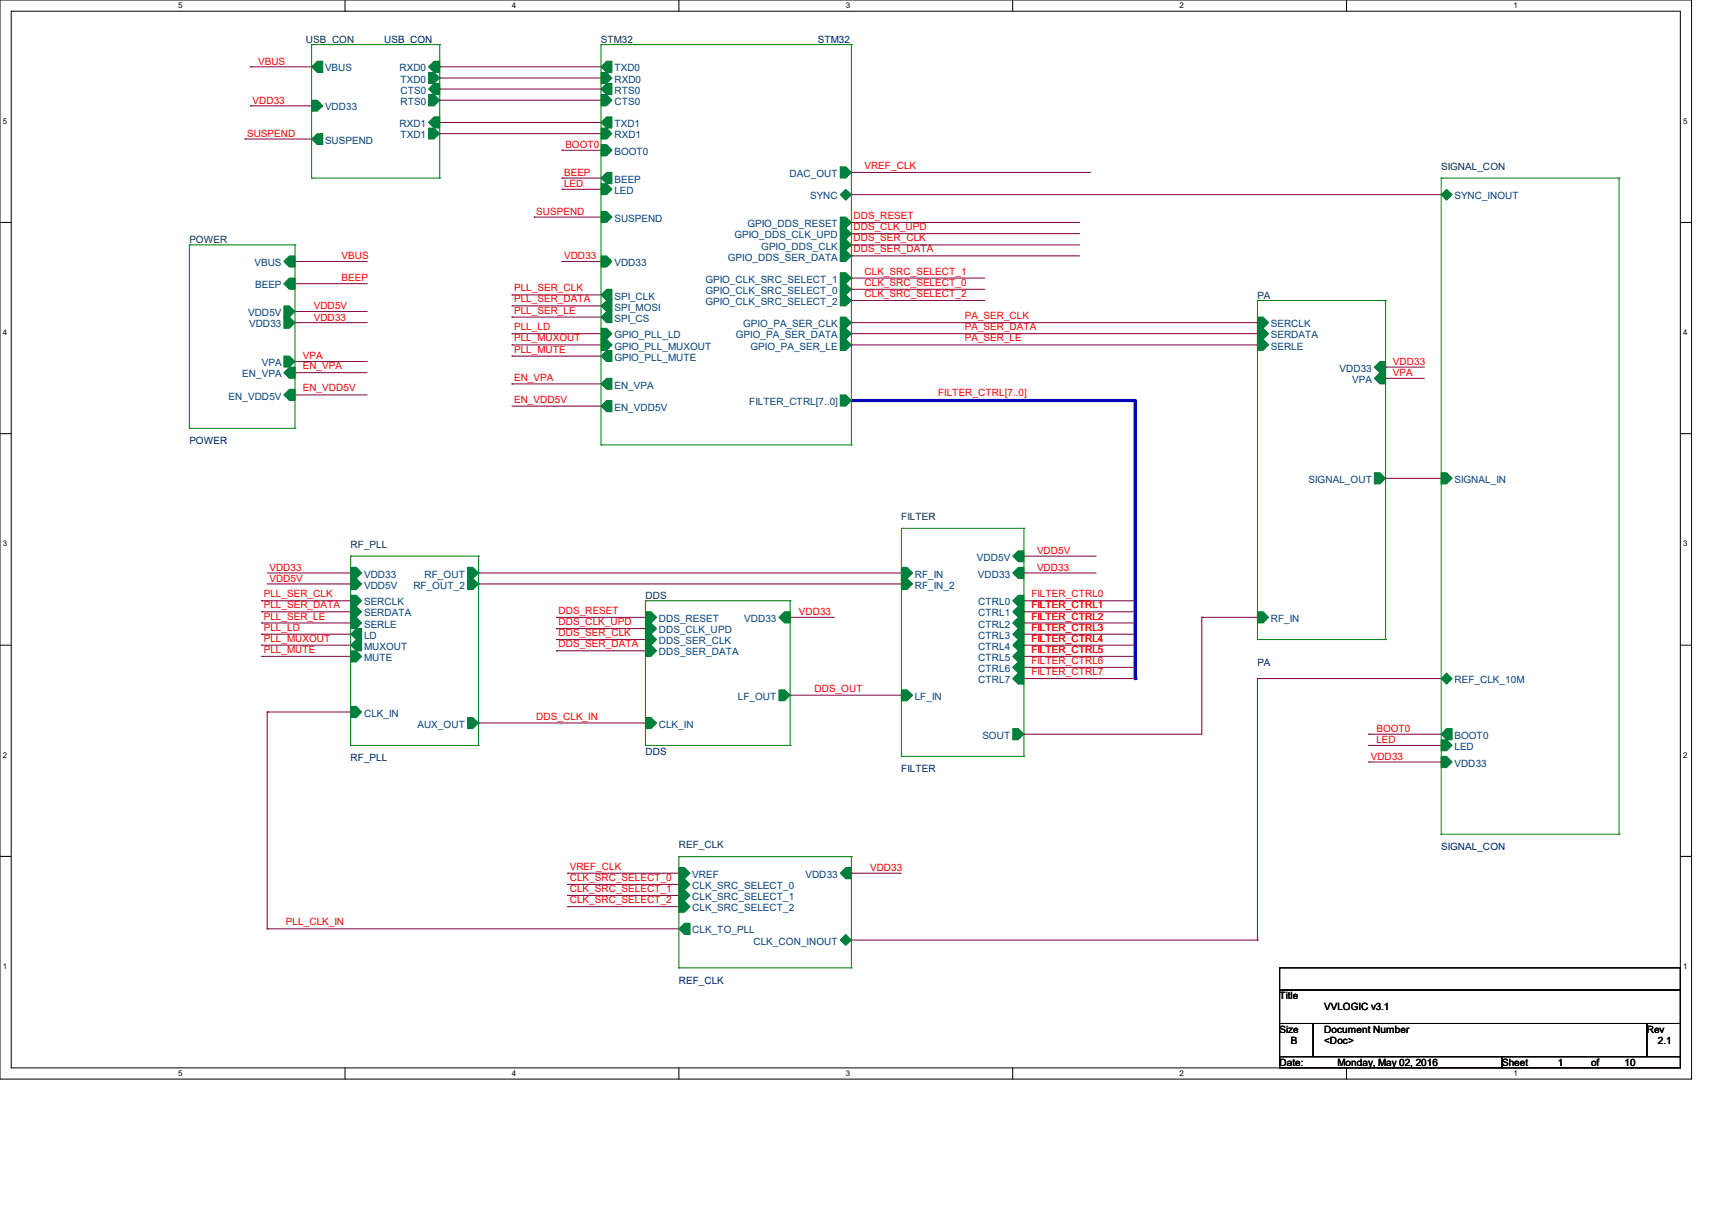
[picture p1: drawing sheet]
<svg xmlns="http://www.w3.org/2000/svg" width="297mm" height="210mm" viewBox="0 0 297 210" stroke-linecap="round" stroke-linejoin="round" font-family="sans-serif">
<path d="M0 0h293.5v187.3h-293.5zM1.9 1.9h289.6v183.4h-289.6z" fill="none" stroke="#000" stroke-width=".17"/>
<g fill="#fff">
<path d="M30.9 .2h.8v1.5h-.8z"/>
<path d="M30.9 185.5h.8v1.6h-.8z"/>
</g>
<path d="M59.9 0v1.9M59.9 185.3v2" fill="none" stroke="#000" stroke-width=".17"/>
<g fill="#fff">
<path d="M88.8 .2h.8v1.5h-.8z"/>
<path d="M88.8 185.5h.8v1.6h-.8z"/>
</g>
<path d="M117.8 0v1.9M117.8 185.3v2" fill="none" stroke="#000" stroke-width=".17"/>
<g fill="#fff">
<path d="M146.7 .2h.8v1.5h-.8z"/>
<path d="M146.7 185.5h.8v1.6h-.8z"/>
</g>
<path d="M175.7 0v1.9M175.7 185.3v2" fill="none" stroke="#000" stroke-width=".17"/>
<g fill="#fff">
<path d="M204.6 .2h.8v1.5h-.8z"/>
<path d="M204.6 185.5h.8v1.6h-.8z"/>
</g>
<path d="M233.6 0v1.9M233.6 185.3v2" fill="none" stroke="#000" stroke-width=".17"/>
<g fill="#fff">
<path d="M262.6 .2h.7v1.5h-.7z"/>
<path d="M262.6 185.5h.7v1.6h-.7z"/>
<path d="M.5 20.3h.8v1.5h-.8z"/>
<path d="M292 20.3h.8v1.5h-.8z"/>
<path d="M.5 56.9h.8v1.6h-.8z"/>
<path d="M292 56.9h.8v1.6h-.8z"/>
</g>
<path d="M0 38.6h1.9M291.5 38.6h2" fill="none" stroke="#000" stroke-width=".17"/>
<g fill="#fff">
<path d="M.5 93.6h.8v1.5h-.8z"/>
<path d="M292 93.6h.8v1.5h-.8z"/>
</g>
<path d="M0 75.3h1.9M291.5 75.3h2" fill="none" stroke="#000" stroke-width=".17"/>
<g fill="#fff">
<path d="M.5 130.3h.8v1.5h-.8z"/>
<path d="M292 130.3h.8v1.5h-.8z"/>
</g>
<path d="M0 112h1.9M291.5 112h2" fill="none" stroke="#000" stroke-width=".17"/>
<g fill="#fff">
<path d="M.5 167h.8v1.5h-.8z"/>
<path d="M292 167h.8v1.5h-.8z"/>
</g>
<path d="M0 148.6h1.9M291.5 148.6h2" fill="none" stroke="#000" stroke-width=".17"/>
<g fill="none" stroke="#800040" stroke-width=".17">
<path d="M97.5 30.9h.1M97.5 30.9h6.8M147.7 33.8h.1M147.7 38.6h.1M147.7 33.8h102.3M147.7 38.6h39.6M51.2 56h.1M51.2 45.4h.1M51.2 49.2h.1M51.2 45.4h12.5M51.2 56h12.5M51.2 49.2h12.5"/>
<path d="M88.8 57.9h.1M88.8 59.9h.1M88.8 51.2h.1M88.8 53.1h.1M88.8 55h.1M88.8 57.9h15.5M88.8 59.9h15.5M88.8 51.2h15.5M88.8 53.1h15.5M88.8 55h15.5M97.5 45.4h.1M97.5 45.4h6.8"/>
<path d="M147.7 50.2h.1M147.7 48.3h.1M147.7 44.4h.1M147.7 42.5h.1M147.7 40.6h.1M147.7 57.9h.1M147.7 59.9h.1M147.7 56h.1M147.7 50.2h23.2M147.7 48.3h23.2M147.7 44.4h39.6M147.7 42.5h39.6"/>
<path d="M147.7 40.6h39.6M147.7 57.9h70.4M147.7 59.9h70.4M147.7 56h70.4M51.2 62.7h.1M51.2 64.7h.1M51.2 62.7h12.5M51.2 64.7h12.5M88.8 61.8h.1M88.8 66.6h.1M88.8 61.8h15.5M88.8 66.6h15.5"/>
<path d="M240.4 63.7h.1M240.4 65.7h.1M240.4 63.7h6.7M240.4 65.7h6.7M46.4 99.4h14.4M60.8 99.4h.1M83 99.4h.1M83 99.4h73.4M177.6 99.4h.1M177.6 99.4h12.6M240.4 83h.1M240.4 83h9.6"/>
<path d="M96.5 107.1h.1M96.5 109.1h.1M96.5 111h.1M96.5 112.9h.1M96.5 107.1h15.5M96.5 109.1h15.5M96.5 111h15.5M96.5 112.9h15.5M137.1 107.1h.1M137.1 107.1h7.7M177.6 104.3h.1M177.6 106.2h.1"/>
<path d="M177.6 108.1h.1M177.6 110.1h.1M177.6 112h.1M177.6 113.9h.1M177.6 104.3h19.3M177.6 106.2h19.3M177.6 108.1h19.3M177.6 110.1h19.3M177.6 112h19.3M177.6 113.9h19.3M46.4 123.6h.1M46.4 123.6v37.6"/>
<path d="M177.6 127.4h.1M177.6 127.4h30.9M98.5 151.6h.1M98.5 153.5h.1M98.5 155.4h.1M98.5 157.4h.1M98.5 151.6h19.3M98.5 153.5h19.3M98.5 155.4h19.3M98.5 157.4h19.3M147.7 151.6h.1M147.7 151.6h8.7"/>
<path d="M46.4 161.2h.1M46.4 161.2h71.4M147.7 163.2h70.4M218.1 163.2h.1"/>
</g>
<path d="M147.7 69.5h49.2" fill="none" stroke="#00f" stroke-width=".55"/>
<circle cx="147.7" cy="69.5" r=".28" fill="#00f"/>
<path d="M196.9 69.5v48.3" fill="none" stroke="#00f" stroke-width=".55"/>
<circle cx="196.9" cy="117.8" r=".28" fill="#00f"/>
<g fill="none" stroke="#800040" stroke-width=".17">
<path d="M43.4 11.6h.1M43.4 18.4h.1M43.4 11.6h10.7M43.4 18.4h10.7M76.3 11.6h.1M76.3 13.5h.1M76.3 15.5h.1M76.3 17.4h.1M76.3 11.6h28M76.3 13.5h28M76.3 15.5h28M76.3 17.4h28"/>
<path d="M42.5 24.1h.1M42.5 24.1h11.6M76.3 21.3h.1M76.3 23.2h.1M76.3 21.3h28M76.3 23.2h28M92.7 37.7h.1M92.7 37.7h11.6M97.5 26.1h.1M97.5 32.9h.1M97.5 26.1h6.8M97.5 32.9h6.8"/>
<path d="M147.7 29.9h.1M147.7 29.9h41.5M51.2 54.1h.1M51.2 54.1h12.5M147.7 52.2h.1M147.7 52.2h23.2M51.2 68.5h.1M51.2 68.5h12.5M88.8 70.5h15.5M104.3 70.5h.1M177.6 96.5h.1M177.6 96.5h12.6"/>
<path d="M45.4 113.9h.1M45.4 104.3h.1M45.4 106.2h.1M45.4 110.1h.1M45.4 108.1h.1M45.4 112h.1M45.4 113.9h15.4M45.4 104.3h15.4M45.4 106.2h15.4M45.4 110.1h15.4M45.4 108.1h15.4M45.4 112h15.4"/>
<path d="M46.4 101.3h14.4M60.8 101.3h.1M83 101.3h.1M83 101.3h73.4M177.6 115.8h.1M177.6 117.8h.1M177.6 115.8h19.3M177.6 117.8h19.3M208.5 107.1h.1M208.5 107.1v20.3M208.5 107.1h9.6M218.1 117.8h.1"/>
<path d="M218.1 117.8h31.9M218.1 117.8v45.4M46.4 123.6h.1M46.4 123.6h14.4M83 125.5h.1M83 125.5h29M137.1 120.6h.1M137.1 120.6h19.3M237.4 132.2h.1M237.4 127.4h.1M237.4 129.4h.1M237.4 132.2h12.6"/>
<path d="M237.4 127.4h12.6M237.4 129.4h12.6"/>
</g>
<path d="M222 168h69.5v3.8h-69.5zM222 171.8h69.5v5.8h-69.5zM222 177.6h5.8v5.8h-5.8zM227.8 177.6h57.9v5.8h-57.9zM285.7 177.6h5.8v5.8h-5.8zM222 183.4h38.6v1.9h-38.6zM260.6 183.4h30.9v1.9h-30.9z" fill="none" stroke="#000" stroke-width=".17"/>
<g fill="#008040" stroke="#008040" stroke-width=".17">
<path d="M156.4 98.5h1l.9 .9-.9 1h-1z" fill-rule="evenodd"/>
<path d="M156.4 119.7h1l.9 .9-.9 1h-1z" fill-rule="evenodd"/>
<path d="M175.7 126.4h1l.9 1-.9 1h-1z" fill-rule="evenodd"/>
<path d="M175.7 104.3l1-1h.9v1.9h-.9z" fill-rule="evenodd"/>
<path d="M175.7 106.2l1-1h.9v1.9h-.9z" fill-rule="evenodd"/>
<path d="M175.7 108.1l1-1h.9v2h-.9z" fill-rule="evenodd"/>
<path d="M175.7 110.1l1-1h.9v1.9h-.9z" fill-rule="evenodd"/>
<path d="M175.7 99.4l1-.9h.9v1.9h-.9z" fill-rule="evenodd"/>
<path d="M175.7 112l1-1h.9v1.9h-.9z" fill-rule="evenodd"/>
<path d="M175.7 113.9l1-1h.9v2h-.9z" fill-rule="evenodd"/>
<path d="M156.4 100.4h1l.9 .9-.9 1h-1z" fill-rule="evenodd"/>
<path d="M175.7 115.8l1-.9h.9v1.9h-.9z" fill-rule="evenodd"/>
<path d="M175.7 117.8l1-1h.9v1.9h-.9z" fill-rule="evenodd"/>
<path d="M175.7 96.5l1-.9h.9v1.9h-.9z" fill-rule="evenodd"/>
<path d="M81.1 98.5h.9l1 .9-1 1h-.9z" fill-rule="evenodd"/>
<path d="M81.1 124.5h.9l1 1-1 .9h-.9z" fill-rule="evenodd"/>
<path d="M60.8 122.6h1l.9 1-.9 .9h-1z" fill-rule="evenodd"/>
<path d="M60.8 98.5h1l.9 .9-.9 1h-1z" fill-rule="evenodd"/>
<path d="M60.8 103.3h1l.9 1-.9 .9h-1z" fill-rule="evenodd"/>
<path d="M60.8 105.2h1l.9 1-.9 .9h-1z" fill-rule="evenodd"/>
<path d="M60.8 107.1h1l.9 1-.9 1h-1z" fill-rule="evenodd"/>
<path d="M60.8 110.1l1-1h.9v1.9h-.9z" fill-rule="evenodd"/>
<path d="M60.8 112l1-1h.9v1.9h-.9z" fill-rule="evenodd"/>
<path d="M60.8 112.9h1l.9 1-.9 1h-1z" fill-rule="evenodd"/>
<path d="M81.1 100.4h.9l1 .9-1 1h-.9z" fill-rule="evenodd"/>
<path d="M60.8 100.4h1l.9 .9-.9 1h-1z" fill-rule="evenodd"/>
<path d="M49.2 45.4l1-1h1v2h-1z" fill-rule="evenodd"/>
<path d="M49.2 55h1l1 1-1 1h-1z" fill-rule="evenodd"/>
<path d="M49.2 49.2l1-.9h1v1.9h-1z" fill-rule="evenodd"/>
<path d="M49.2 61.8h1l1 .9-1 1h-1z" fill-rule="evenodd"/>
<path d="M49.2 64.7l1-1h1v2h-1z" fill-rule="evenodd"/>
<path d="M49.2 68.5l1-.9h1v1.9h-1z" fill-rule="evenodd"/>
<path d="M49.2 53.1h1l1 1-1 .9h-1z" fill-rule="evenodd"/>
<path d="M135.1 119.7h1l1 .9-1 1h-1z" fill-rule="evenodd"/>
<path d="M112 124.5h.9l1 1-1 .9h-.9z" fill-rule="evenodd"/>
<path d="M135.1 107.1l1-.9h1v1.9h-1z" fill-rule="evenodd"/>
<path d="M112 108.1h.9l1 1-1 1h-.9z" fill-rule="evenodd"/>
<path d="M112 106.2h.9l1 .9-1 1h-.9z" fill-rule="evenodd"/>
<path d="M112 110.1h.9l1 .9-1 1h-.9z" fill-rule="evenodd"/>
<path d="M112 112h.9l1 .9-1 1h-.9z" fill-rule="evenodd"/>
<path d="M218.1 106.2h1l1 .9-1 1h-1z" fill-rule="evenodd"/>
<path d="M238.4 82h1l1 1-1 1h-1z" fill-rule="evenodd"/>
<path d="M218.1 55h1l1 1-1 1h-1z" fill-rule="evenodd"/>
<path d="M218.1 57h1l1 .9-1 1h-1z" fill-rule="evenodd"/>
<path d="M218.1 58.9h1l1 1-1 .9h-1z" fill-rule="evenodd"/>
<path d="M238.4 63.7l1-1h1v2h-1z" fill-rule="evenodd"/>
<path d="M238.4 65.7l1-1h1v1.9h-1z" fill-rule="evenodd"/>
<path d="M74.3 16.4h1l1 1-1 1h-1z" fill-rule="evenodd"/>
<path d="M74.3 12.6h1l1 .9-1 1h-1z" fill-rule="evenodd"/>
<path d="M74.3 11.6l1-1h1v2h-1z" fill-rule="evenodd"/>
<path d="M74.3 21.3l1-1h1v1.9h-1z" fill-rule="evenodd"/>
<path d="M74.3 15.5l1-1h1v1.9h-1z" fill-rule="evenodd"/>
<path d="M74.3 22.2h1l1 1-1 .9h-1z" fill-rule="evenodd"/>
<path d="M54.1 11.6l.9-1h1v2h-1z" fill-rule="evenodd"/>
<path d="M54.1 24.1l.9-.9h1v1.9h-1z" fill-rule="evenodd"/>
<path d="M54.1 17.4h.9l1 1-1 .9h-.9z" fill-rule="evenodd"/>
<path d="M251 116.8l.9 1-.9 .9-1-.9z" fill-rule="evenodd"/>
<path d="M250 82h1l.9 1-.9 1h-1z" fill-rule="evenodd"/>
<path d="M250 33.8l1-.9 .9 .9-.9 1z" fill-rule="evenodd"/>
<path d="M250 131.3h1l.9 .9-.9 1h-1z" fill-rule="evenodd"/>
<path d="M251 126.4h.9v2h-.9l-1-1z" fill-rule="evenodd"/>
<path d="M250 128.4h1l.9 1-.9 .9h-1z" fill-rule="evenodd"/>
<path d="M145.8 33.8l.9-.9 1 .9-1 1z" fill-rule="evenodd"/>
<path d="M104.3 44.4h.9l1 1-1 1h-.9z" fill-rule="evenodd"/>
<path d="M145.8 29h.9l1 .9-1 1h-.9z" fill-rule="evenodd"/>
<path d="M145.8 49.2h.9l1 1-1 1h-.9z" fill-rule="evenodd"/>
<path d="M145.8 47.3h.9l1 1-1 .9h-.9z" fill-rule="evenodd"/>
<path d="M145.8 43.4h.9l1 1-1 1h-.9z" fill-rule="evenodd"/>
<path d="M145.8 37.7h.9l1 .9-1 1h-.9z" fill-rule="evenodd"/>
<path d="M145.8 39.6h.9l1 1-1 .9h-.9z" fill-rule="evenodd"/>
<path d="M145.8 41.5h.9l1 1-1 .9h-.9z" fill-rule="evenodd"/>
<path d="M145.8 55h.9l1 1-1 1h-.9z" fill-rule="evenodd"/>
<path d="M145.8 57h.9l1 .9-1 1h-.9z" fill-rule="evenodd"/>
<path d="M145.8 58.9h.9l1 1-1 .9h-.9z" fill-rule="evenodd"/>
<path d="M104.3 51.2l.9-1h1v2h-1z" fill-rule="evenodd"/>
<path d="M104.3 53.1l.9-.9h1v1.9h-1z" fill-rule="evenodd"/>
<path d="M104.3 55l.9-.9h1v1.9h-1z" fill-rule="evenodd"/>
<path d="M104.3 57h.9l1 .9-1 1h-.9z" fill-rule="evenodd"/>
<path d="M104.3 58.9h.9l1 1-1 .9h-.9z" fill-rule="evenodd"/>
<path d="M104.3 61.8l.9-1h1v1.9h-1z" fill-rule="evenodd"/>
<path d="M104.3 30.9l.9-1h1v2h-1z" fill-rule="evenodd"/>
<path d="M104.3 66.6l.9-.9h1v1.9h-1z" fill-rule="evenodd"/>
<path d="M145.8 68.5h.9l1 1-1 1h-.9z" fill-rule="evenodd"/>
<path d="M145.8 51.2h.9l1 1-1 .9h-.9z" fill-rule="evenodd"/>
<path d="M104.3 11.6l.9-1h1v2h-1z" fill-rule="evenodd"/>
<path d="M104.3 12.6h.9l1 .9-1 1h-.9z" fill-rule="evenodd"/>
<path d="M104.3 16.4h.9l1 1-1 1h-.9z" fill-rule="evenodd"/>
<path d="M104.3 15.5l.9-1h1v1.9h-1z" fill-rule="evenodd"/>
<path d="M104.3 21.3l.9-1h1v1.9h-1z" fill-rule="evenodd"/>
<path d="M104.3 22.2h.9l1 1-1 .9h-.9z" fill-rule="evenodd"/>
<path d="M104.3 70.5l.9-1h1v2h-1z" fill-rule="evenodd"/>
<path d="M104.3 25.1h.9l1 1-1 1h-.9z" fill-rule="evenodd"/>
<path d="M104.3 31.9h.9l1 1-1 .9h-.9z" fill-rule="evenodd"/>
<path d="M104.3 36.7h.9l1 1-1 .9h-.9z" fill-rule="evenodd"/>
<path d="M117.8 161.2l.9-1h1v2h-1z" fill-rule="evenodd"/>
<path d="M145.8 163.2l.9-1 1 1-1 .9z" fill-rule="evenodd"/>
<path d="M117.8 150.6h.9l1 1-1 .9h-.9z" fill-rule="evenodd"/>
<path d="M117.8 152.5h.9l1 1-1 .9h-.9z" fill-rule="evenodd"/>
<path d="M145.8 151.6l.9-1h1v1.9h-1z" fill-rule="evenodd"/>
<path d="M117.8 154.4h.9l1 1-1 1h-.9z" fill-rule="evenodd"/>
<path d="M117.8 156.4h.9l1 1-1 .9h-.9z" fill-rule="evenodd"/>
</g>
<g fill="none" stroke="#008000" stroke-width=".17">
<path d="M54.1 7.7h.1M54.1 7.7h22.2M54.1 7.7v23.2M76.3 7.7h.1M76.3 7.7v23.2M104.3 7.7h.1M104.3 7.7h43.4M104.3 7.7v69.5M147.7 7.7h.1M147.7 7.7v69.5M54.1 30.9h.1M54.1 30.9h22.2"/>
<path d="M76.3 30.9h.1M250 30.9h.1M250 30.9h30.9M250 30.9v113.9M280.9 30.9h.1M280.9 30.9v113.9M32.9 42.5h.1M32.9 42.5h18.3M32.9 42.5v31.8M51.2 42.5h.1M51.2 42.5v31.8M218.1 52.2h.1"/>
<path d="M218.1 52.2h22.3M218.1 52.2v58.8M240.4 52.2h.1M240.4 52.2v58.8M32.9 74.3h.1M32.9 74.3h18.3M51.2 74.3h.1M104.3 77.2h.1M104.3 77.2h43.4M147.7 77.2h.1M60.8 96.5h.1M60.8 96.5h22.2"/>
<path d="M60.8 96.5v32.9M83 96.5h.1M83 96.5v32.9M156.4 91.7h.1M156.4 91.7h21.2M156.4 91.7v39.6M177.6 91.7h.1M177.6 91.7v39.6M112 104.3h.1M112 104.3h25.1M112 104.3v25.1M137.1 104.3h.1"/>
<path d="M137.1 104.3v25.1M218.1 111h.1M218.1 111h22.3M240.4 111h.1M60.8 129.4h.1M60.8 129.4h22.2M83 129.4h.1M112 129.4h.1M112 129.4h25.1M137.1 129.4h.1M156.4 131.3h.1M156.4 131.3h21.2"/>
<path d="M177.6 131.3h.1M117.8 148.7h.1M117.8 148.7h29.9M117.8 148.7v19.3M147.7 148.7h.1M147.7 148.7v19.3M250 144.8h.1M250 144.8h30.9M280.9 144.8h.1M117.8 168h.1M117.8 168h29.9M147.7 168h.1"/>
</g>
<g font-size="1.7" fill="#f00">
<text x="44.8" y="11.2">VBUS</text>
<text x="43.8" y="18">VDD33</text>
<text x="42.9" y="23.7">SUSPEND</text>
<text x="98.1" y="25.7">BOOT0</text>
<text x="150" y="29.3">VREF_CLK</text>
<text x="97.9" y="30.5">BEEP</text>
<text x="97.9" y="32.5">LED</text>
<text x="93" y="37.3">SUSPEND</text>
<text x="148.1" y="38">DDS_RESET</text>
<text x="148.1" y="41.9">DDS_SER_CLK</text>
<text x="148.1" y="40">DDS_CLK_UPD</text>
<text x="59.3" y="45">VBUS</text>
<text x="97.9" y="45">VDD33</text>
<text x="148.1" y="43.8">DDS_SER_DATA</text>
<text x="150" y="47.7">CLK_SRC_SELECT_1</text>
<text x="54.4" y="53.7">VDD5V</text>
<text x="59.3" y="48.9">BEEP</text>
<text x="89.2" y="50.6">PLL_SER_CLK</text>
<text x="89.2" y="52.5">PLL_SER_DATA</text>
<text x="150" y="49.6">CLK_SRC_SELECT_0</text>
<text x="150" y="51.6">CLK_SRC_SELECT_2</text>
<text x="54.4" y="55.6">VDD33</text>
<text x="89.2" y="57.3">PLL_LD</text>
<text x="89.2" y="59.3">PLL_MUXOUT</text>
<text x="89.2" y="54.4">PLL_SER_LE</text>
<text x="167.4" y="57.3">PA_SER_DATA</text>
<text x="167.4" y="59.3">PA_SER_LE</text>
<text x="167.4" y="55.4">PA_SER_CLK</text>
<text x="52.5" y="62.4">VPA</text>
<text x="52.5" y="64.1">EN_VPA</text>
<text x="89.2" y="61.2">PLL_MUTE</text>
<text x="241.7" y="63.3">VDD33</text>
<text x="241.7" y="65.3">VPA</text>
<text x="52.5" y="67.9">EN_VDD5V</text>
<text x="89.2" y="66">EN_VPA</text>
<text x="89.2" y="69.9">EN_VDD5V</text>
<text x="162.8" y="68.7">FILTER_CTRL[7..0]</text>
<text x="46.7" y="99.1">VDD33</text>
<text x="46.7" y="101">VDD5V</text>
<text x="179.9" y="99.1">VDD33</text>
<text x="179.9" y="96.1">VDD5V</text>
<text x="45.8" y="103.7">PLL_SER_CLK</text>
<text x="45.8" y="105.6">PLL_SER_DATA</text>
<text x="45.8" y="107.5">PLL_SER_LE</text>
<text x="96.9" y="106.6">DDS_RESET</text>
<text x="138.6" y="106.8">VDD33</text>
<text x="178.9" y="103.7">FILTER_CTRL0</text>
<text x="178.9" y="105.6">FILTER_CTRL1</text>
<text x="178.9" y="107.5">FILTER_CTRL2</text>
<text x="45.8" y="113.3">PLL_MUTE</text>
<text x="45.8" y="109.5">PLL_LD</text>
<text x="45.8" y="111.4">PLL_MUXOUT</text>
<text x="96.9" y="108.5">DDS_CLK_UPD</text>
<text x="96.9" y="110.4">DDS_SER_CLK</text>
<text x="96.9" y="112.4">DDS_SER_DATA</text>
<text x="178.9" y="109.5">FILTER_CTRL3</text>
<text x="178.9" y="111.4">FILTER_CTRL4</text>
<text x="178.9" y="113.3">FILTER_CTRL5</text>
<text x="178.9" y="115.2">FILTER_CTRL6</text>
<text x="178.9" y="117.2">FILTER_CTRL7</text>
<text x="93" y="124.9">DDS_CLK_IN</text>
<text x="141.3" y="120.1">DDS_OUT</text>
<text x="237.8" y="131.9">VDD33</text>
<text x="238.8" y="127">BOOT0</text>
<text x="238.8" y="129">LED</text>
<text x="98.8" y="151">VREF_CLK</text>
<text x="98.8" y="152.9">CLK_SRC_SELECT_0</text>
<text x="98.8" y="154.8">CLK_SRC_SELECT_1</text>
<text x="150.9" y="151.2">VDD33</text>
<text x="49.6" y="160.6">PLL_CLK_IN</text>
<text x="98.8" y="156.8">CLK_SRC_SELECT_2</text>
</g>
<g font-size="1.7" fill="#004040">
<text x="53.1" y="7.4">USB_CON</text>
<text x="104.3" y="7.4">STM32</text>
<text x="250" y="29.4">SIGNAL_CON</text>
<text x="32.8" y="42.2">POWER</text>
<text x="218.1" y="51.8">PA</text>
<text x="60.8" y="95">RF_PLL</text>
<text x="156.4" y="90.2">FILTER</text>
<text x="112" y="103.9">DDS</text>
<text x="117.8" y="147.2">REF_CLK</text>
</g>
<g font-size="1.7" fill="#000080">
<text x="66.6" y="7.4">USB_CON</text>
<text x="141.9" y="7.4">STM32</text>
<text x="32.8" y="77.1">POWER</text>
<text x="218.1" y="115.5">PA</text>
<text x="112" y="131">DDS</text>
<text x="60.8" y="132.1">RF_PLL</text>
<text x="156.4" y="134.1">FILTER</text>
<text x="250" y="147.6">SIGNAL_CON</text>
<text x="117.8" y="170.7">REF_CLK</text>
</g>
<g font-size="1.7" fill="#004080">
<text x="56.4" y="12.4">VBUS</text>
<text x="69.3" y="12.4">RXD0</text>
<text x="69.5" y="14.4">TXD0</text>
<text x="69.5" y="16.3">CTS0</text>
<text x="106.6" y="12.4">TXD0</text>
<text x="106.6" y="14.4">RXD0</text>
<text x="106.6" y="16.3">RTS0</text>
<text x="56.4" y="19.2">VDD33</text>
<text x="69.3" y="22.1">RXD1</text>
<text x="69.5" y="18.2">RTS0</text>
<text x="106.6" y="18.2">CTS0</text>
<text x="106.6" y="22.1">TXD1</text>
<text x="56.4" y="24.9">SUSPEND</text>
<text x="69.5" y="24">TXD1</text>
<text x="106.6" y="24">RXD1</text>
<text x="106.6" y="26.9">BOOT0</text>
<text x="106.6" y="31.7">BEEP</text>
<text x="106.6" y="33.7">LED</text>
<text x="137" y="30.7">DAC_OUT</text>
<text x="140.6" y="34.6">SYNC</text>
<text x="252.3" y="34.6">SYNC_INOUT</text>
<text x="106.6" y="38.5">SUSPEND</text>
<text x="127.4" y="41.4">GPIO_DDS_CLK_UPD</text>
<text x="129.7" y="39.4">GPIO_DDS_RESET</text>
<text x="44.1" y="46.2">VBUS</text>
<text x="106.6" y="46.2">VDD33</text>
<text x="126.3" y="45.2">GPIO_DDS_SER_DATA</text>
<text x="132.1" y="43.3">GPIO_DDS_CLK</text>
<text x="44.3" y="50">BEEP</text>
<text x="106.6" y="52">SPI_CLK</text>
<text x="106.6" y="53.9">SPI_MOSI</text>
<text x="122.4" y="51">GPIO_CLK_SRC_SELECT_0</text>
<text x="122.4" y="49.1">GPIO_CLK_SRC_SELECT_1</text>
<text x="122.4" y="53">GPIO_CLK_SRC_SELECT_2</text>
<text x="43" y="54.9">VDD5V</text>
<text x="43.2" y="56.8">VDD33</text>
<text x="106.6" y="55.8">SPI_CS</text>
<text x="106.6" y="58.7">GPIO_PLL_LD</text>
<text x="127.7" y="58.7">GPIO_PA_SER_DATA</text>
<text x="128.9" y="56.8">GPIO_PA_SER_CLK</text>
<text x="220.5" y="56.8">SERCLK</text>
<text x="220.5" y="58.7">SERDATA</text>
<text x="42" y="65.5">EN_VPA</text>
<text x="45.4" y="63.5">VPA</text>
<text x="106.6" y="60.7">GPIO_PLL_MUXOUT</text>
<text x="106.6" y="62.6">GPIO_PLL_MUTE</text>
<text x="130.2" y="60.7">GPIO_PA_SER_LE</text>
<text x="220.5" y="60.7">SERLE</text>
<text x="232.4" y="64.5">VDD33</text>
<text x="39.7" y="69.3">EN_VDD5V</text>
<text x="106.6" y="67.4">EN_VPA</text>
<text x="106.6" y="71.3">EN_VDD5V</text>
<text x="130" y="70.3">FILTER_CTRL[7..0]</text>
<text x="234.6" y="66.5">VPA</text>
<text x="227" y="83.8">SIGNAL_OUT</text>
<text x="252.3" y="83.8">SIGNAL_IN</text>
<text x="63.2" y="100.2">VDD33</text>
<text x="73.7" y="100.2">RF_OUT</text>
<text x="158.7" y="100.2">RF_IN</text>
<text x="169.5" y="97.3">VDD5V</text>
<text x="169.7" y="100.2">VDD33</text>
<text x="63.2" y="105.1">SERCLK</text>
<text x="63.2" y="107">SERDATA</text>
<text x="63.2" y="102.2">VDD5V</text>
<text x="71.7" y="102.2">RF_OUT_2</text>
<text x="114.3" y="107.9">DDS_RESET</text>
<text x="129.1" y="107.9">VDD33</text>
<text x="158.7" y="102.2">RF_IN_2</text>
<text x="169.7" y="105.1">CTRL0</text>
<text x="169.7" y="107">CTRL1</text>
<text x="220.5" y="107.9">RF_IN</text>
<text x="63.2" y="108.9">SERLE</text>
<text x="63.2" y="110.9">LD</text>
<text x="63.2" y="112.8">MUXOUT</text>
<text x="114.3" y="109.9">DDS_CLK_UPD</text>
<text x="114.3" y="111.8">DDS_SER_CLK</text>
<text x="114.3" y="113.8">DDS_SER_DATA</text>
<text x="169.7" y="108.9">CTRL2</text>
<text x="169.7" y="110.9">CTRL3</text>
<text x="169.7" y="112.8">CTRL4</text>
<text x="63.2" y="114.7">MUTE</text>
<text x="169.7" y="114.7">CTRL5</text>
<text x="169.7" y="116.6">CTRL6</text>
<text x="169.7" y="118.6">CTRL7</text>
<text x="252.3" y="118.6">REF_CLK_10M</text>
<text x="63.2" y="124.4">CLK_IN</text>
<text x="128" y="121.5">LF_OUT</text>
<text x="158.7" y="121.5">LF_IN</text>
<text x="72.4" y="126.3">AUX_OUT</text>
<text x="114.3" y="126.3">CLK_IN</text>
<text x="170.4" y="128.2">SOUT</text>
<text x="252.3" y="128.2">BOOT0</text>
<text x="252.3" y="130.2">LED</text>
<text x="252.3" y="133.1">VDD33</text>
<text x="120.1" y="152.4">VREF</text>
<text x="120.1" y="154.3">CLK_SRC_SELECT_0</text>
<text x="139.7" y="152.4">VDD33</text>
<text x="120.1" y="156.2">CLK_SRC_SELECT_1</text>
<text x="120.1" y="158.2">CLK_SRC_SELECT_2</text>
<text x="120.1" y="162">CLK_TO_PLL</text>
<text x="130.7" y="164">CLK_CON_INOUT</text>
</g>
<g font-size="1.7">
<text x="222" y="173.4">Title</text>
<text x="222" y="179.2">Size</text>
<text x="229.7" y="179.2">Document Number</text>
<text x="229.7" y="175.3">VVLOGIC v3.1</text>
<text x="285.7" y="179.2">Rev</text>
<text x="222" y="185">Date:</text>
<text x="223.9" y="181.1">B</text>
<text x="229.7" y="181.1">&lt;Doc&gt;</text>
<text x="232.1" y="185">Monday, May 02, 2016</text>
<text x="260.6" y="185">Sheet</text>
<text x="270.2" y="185">1</text>
<text x="276" y="185">of</text>
<text x="281.8" y="185">10</text>
<text x="287.6" y="181.1">2.1</text>
</g>
<g font-size="1.4">
<text x="30.9" y="1.4">5</text>
<text x="88.8" y="1.4">4</text>
<text x="146.7" y="1.4">3</text>
<text x="204.6" y="1.4">2</text>
<text x="262.6" y="1.4">1</text>
<text x=".5" y="21.5">5</text>
<text x="292" y="21.5">5</text>
<text x=".5" y="58.2">4</text>
<text x="292" y="58.2">4</text>
<text x=".5" y="94.8">3</text>
<text x="292" y="94.8">3</text>
<text x=".5" y="131.5">2</text>
<text x="292" y="131.5">2</text>
<text x=".5" y="168.2">1</text>
<text x="292" y="168.2">1</text>
<text x="30.9" y="186.8">5</text>
<text x="88.8" y="186.8">4</text>
<text x="146.7" y="186.8">3</text>
<text x="204.6" y="186.8">2</text>
<text x="262.6" y="186.8">1</text>
</g>
</svg>
